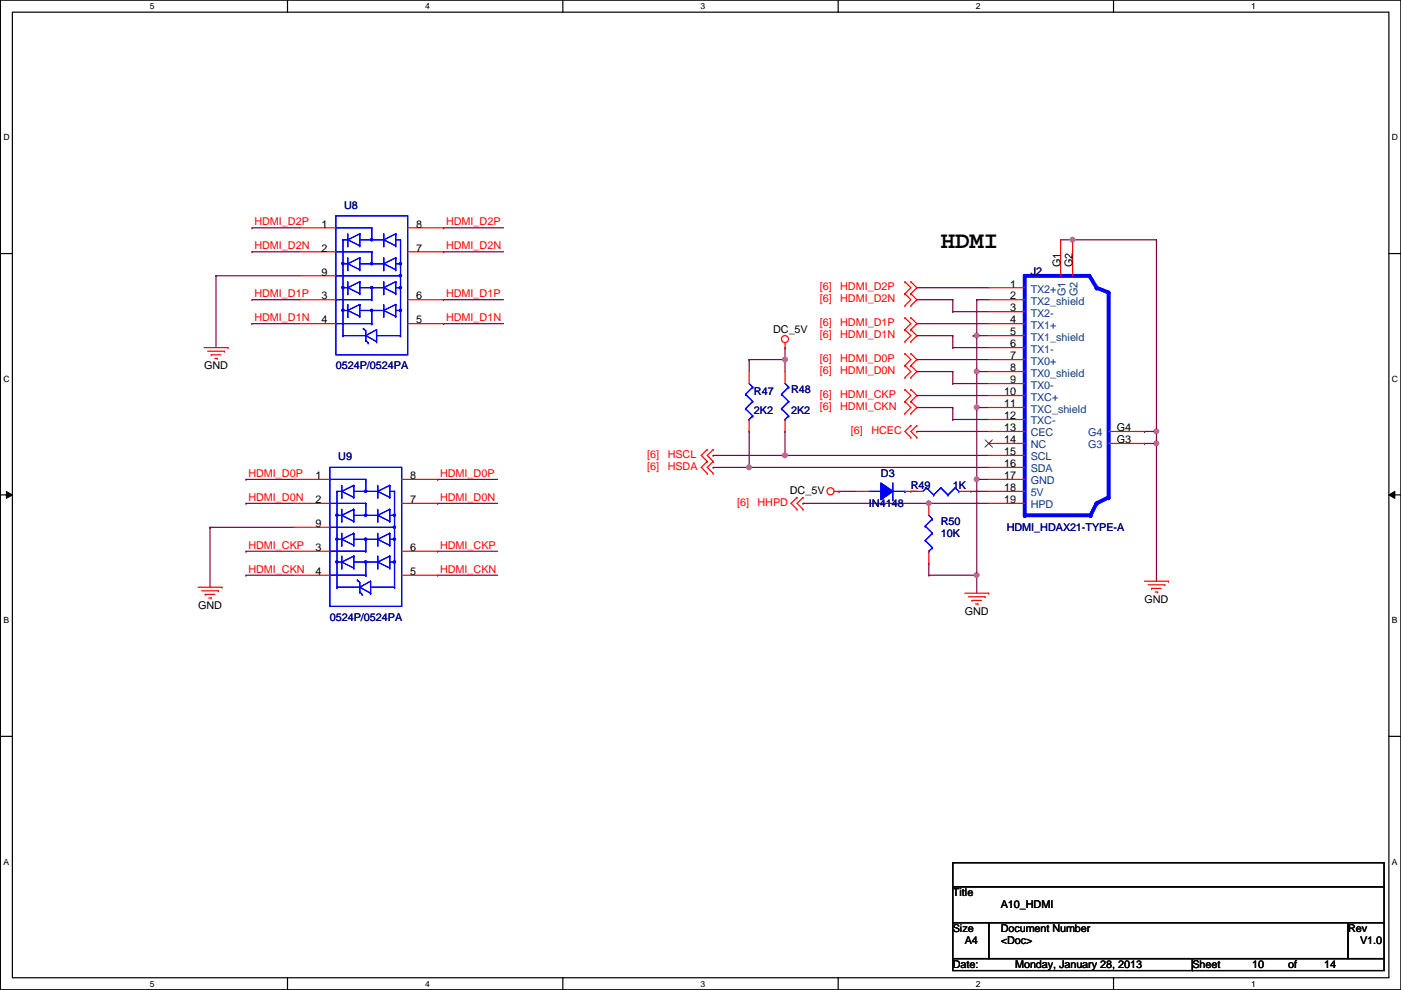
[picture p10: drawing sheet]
<svg xmlns="http://www.w3.org/2000/svg" width="297mm" height="210mm" viewBox="0 0 297 210" stroke-linecap="round" stroke-linejoin="round" font-family="sans-serif">
<path d="M.1 0h296.9v209.8h-296.9zM2.6 2.6h291.9v204.7h-291.9z" fill="none" stroke="#000" stroke-width=".25"/>
<g fill="#fff">
<path d="M31.8 .3h1v2h-1z"/>
<path d="M31.8 207.6h1v1.9h-1z"/>
</g>
<path d="M61 0v2.6M61 207.3v2.5" fill="none" stroke="#000" stroke-width=".25"/>
<g fill="#fff">
<path d="M90.1 .3h1v2h-1z"/>
<path d="M90.1 207.6h1v1.9h-1z"/>
</g>
<path d="M119.3 0v2.6M119.3 207.3v2.5" fill="none" stroke="#000" stroke-width=".25"/>
<g fill="#fff">
<path d="M148.5 .3h1v2h-1z"/>
<path d="M148.5 207.6h1v1.9h-1z"/>
</g>
<path d="M177.7 0v2.6M177.7 207.3v2.5" fill="none" stroke="#000" stroke-width=".25"/>
<g fill="#fff">
<path d="M206.9 .3h1v2h-1z"/>
<path d="M206.9 207.6h1v1.9h-1z"/>
</g>
<path d="M236.1 0v2.6M236.1 207.3v2.5" fill="none" stroke="#000" stroke-width=".25"/>
<g fill="#fff">
<path d="M265.3 .3h.9v2h-.9z"/>
<path d="M265.3 207.6h.9v1.9h-.9z"/>
<path d="M.7 28.2h1.3v1.9h-1.3z"/>
<path d="M295.1 28.2h1.3v1.9h-1.3z"/>
<path d="M.7 79.3h1.3v2h-1.3z"/>
<path d="M295.1 79.3h1.3v2h-1.3z"/>
</g>
<path d="M.1 53.8h2.5M294.5 53.8h2.5" fill="none" stroke="#000" stroke-width=".25"/>
<g fill="#fff">
<path d="M.7 130.5h1.2v2h-1.2z"/>
<path d="M295.1 130.5h1.2v2h-1.2z"/>
</g>
<path d="M.1 104.9h2.5M294.5 104.9h2.5" fill="none" stroke="#000" stroke-width=".25"/>
<path d="M1.4 104.2l1.2 .7-1.2 .8zM294.5 104.9l1.2-.7v1.5z" fill="#000"/>
<path d="M1.4 104.2l1.2 .7-1.2 .8zM294.5 104.9l1.2-.7v1.5z" fill="none" stroke="#000" stroke-width=".21"/>
<g fill="#fff">
<path d="M.7 181.7h1.2v2h-1.2z"/>
<path d="M295.1 181.7h1.2v2h-1.2z"/>
</g>
<path d="M.1 156.1h2.5M294.5 156.1h2.5" fill="none" stroke="#000" stroke-width=".25"/>
<g fill="none" stroke="#800040" stroke-width=".25">
<path d="M224.9 50.8h.1M224.9 50.8h2.5M166.5 76.2h.1M166.5 73.7h.1M166.5 73.7v5.1M194.4 61h.1M194.4 68.6h.1M194.4 76.2h.1M194.4 61h15.2M194.4 68.6h15.2M194.4 76.2h15.2M202 78.8h.1"/>
<path d="M202 78.8v2.5M151.2 99.1h.1M151.2 99.1h58.4M158.8 91.5h.1M158.8 99.1h.1M158.8 91.5v7.6M194.4 83.9h.1M194.4 83.9h15.2M202 86.4h.1M202 88.9h.1M202 81.3h.1M202 86.4v2.5"/>
<path d="M202 88.9h7.6M202 81.3h7.6M193.1 104.2h.1M193.1 104.2h1.3M205.8 104.2h.1M205.8 104.2h3.8"/>
</g>
<circle cx="158.8" cy="99.1" r=".49" fill="#f0f"/>
<circle cx="158.8" cy="99.1" r=".49" fill="none" stroke="#f0f" stroke-width=".25"/>
<path d="M206.3 71.2h.1M206.3 71.2h.8M207.1 63.5h.1M207.1 71.2h.1M207.1 63.5h2.5M207.1 63.5v15.3M151.2 96.6h.1M151.2 96.6h15.3" fill="none" stroke="#800040" stroke-width=".25"/>
<circle cx="207.1" cy="71.1" r=".49" fill="#f0f"/>
<circle cx="207.1" cy="71.1" r=".49" fill="none" stroke="#f0f" stroke-width=".25"/>
<path d="M207.1 78.8h.1M207.1 78.8h2.5M207.1 78.8v7.6M166.5 91.5h.1M166.5 91.5v5.1" fill="none" stroke="#800040" stroke-width=".25"/>
<circle cx="207.1" cy="86.4" r=".49" fill="#f0f"/>
<circle cx="207.1" cy="86.4" r=".49" fill="none" stroke="#f0f" stroke-width=".25"/>
<circle cx="207.1" cy="78.8" r=".49" fill="#f0f"/>
<circle cx="207.1" cy="78.8" r=".49" fill="none" stroke="#f0f" stroke-width=".25"/>
<path d="M207.1 71.2h.1M207.1 71.2h2.5M207.1 86.4h.1M207.1 86.4h2.5M207.1 122h.1M207.1 122v3.8" fill="none" stroke="#800040" stroke-width=".25"/>
<circle cx="207.1" cy="121.9" r=".49" fill="#f0f"/>
<circle cx="207.1" cy="121.9" r=".49" fill="none" stroke="#f0f" stroke-width=".25"/>
<path d="M166.5 96.6h.1M166.5 96.6h43.1" fill="none" stroke="#800040" stroke-width=".25"/>
<circle cx="166.4" cy="96.5" r=".49" fill="#f0f"/>
<circle cx="166.4" cy="96.5" r=".49" fill="none" stroke="#f0f" stroke-width=".25"/>
<path d="M158.8 76.2h.1M158.8 76.2h7.7M207.1 101.6h.1M207.1 101.6h2.5" fill="none" stroke="#800040" stroke-width=".25"/>
<circle cx="166.4" cy="76.2" r=".49" fill="#f0f"/>
<circle cx="166.4" cy="76.2" r=".49" fill="none" stroke="#f0f" stroke-width=".25"/>
<g fill="none" stroke="#800040" stroke-width=".25">
<path d="M158.8 76.2h.1M158.8 76.2v2.6M194.4 78.8h.1M194.4 63.5h.1M194.4 78.8h7.6M194.4 63.5h7.6M202 66.1h.1M202 63.5h.1M202 66.1h7.6M202 63.5v2.6M194.4 86.4h.1M194.4 86.4h7.6"/>
<path d="M196.9 106.7h.1M196.9 106.7h12.7"/>
</g>
<circle cx="196.9" cy="106.7" r=".49" fill="#f0f"/>
<circle cx="196.9" cy="106.7" r=".49" fill="none" stroke="#f0f" stroke-width=".25"/>
<path d="M227.4 50.8h.1M227.4 50.8h17.8M194.4 71.2h.1M194.4 71.2h7.6M202 73.7h.1M202 71.2h.1M202 73.7h7.6M202 71.2v2.5M170.3 106.7h.1M170.3 106.7h26.6M196.9 119.4h.1M196.9 119.4v2.6" fill="none" stroke="#800040" stroke-width=".25"/>
<circle cx="227.4" cy="50.8" r=".49" fill="#f0f"/>
<circle cx="227.4" cy="50.8" r=".49" fill="none" stroke="#f0f" stroke-width=".25"/>
<path d="M245.2 94h.1M245.2 94v29.2" fill="none" stroke="#800040" stroke-width=".25"/>
<circle cx="245.2" cy="94" r=".49" fill="#f0f"/>
<circle cx="245.2" cy="94" r=".49" fill="none" stroke="#f0f" stroke-width=".25"/>
<path d="M207.1 86.4h.1M207.1 86.4v15.2M245.2 91.5h.1M245.2 91.5v2.5M177.9 104.2h.1M177.9 104.2h3.8" fill="none" stroke="#800040" stroke-width=".25"/>
<circle cx="245.2" cy="91.5" r=".49" fill="#f0f"/>
<circle cx="245.2" cy="91.5" r=".49" fill="none" stroke="#f0f" stroke-width=".25"/>
<g fill="none" stroke="#800040" stroke-width=".25">
<path d="M45.8 58.5h.1M45.8 58.5v15.2M45.8 58.5h17.8M53.4 48.3h.1M53.4 53.4h.1M53.4 48.3h10.2M53.4 53.4h10.2M94.1 48.3h.1M94.1 53.4h.1M94.1 48.3h12.7M94.1 53.4h12.7M245.2 50.8h.1"/>
<path d="M245.2 50.8v40.7h-2.5M53.4 68.6h.1M53.4 63.5h.1M53.4 68.6h10.2M53.4 63.5h10.2M94.1 68.6h.1M94.1 63.5h.1M94.1 68.6h12.7M94.1 63.5h12.7M194.4 91.5h.1M194.4 91.5h15.2M242.7 94h.1"/>
<path d="M242.7 91.5h.1M242.7 94h2.5M44.5 111.8h.1M44.5 111.8v12.7M44.5 111.8h17.8M52.2 116.9h.1M52.2 106.7h.1M52.2 101.6h.1M52.2 116.9h10.1M52.2 101.6h10.1M52.2 106.7h10.1M92.8 116.9h.1"/>
<path d="M92.8 101.6h.1M92.8 106.7h.1M92.8 116.9h12.7M92.8 101.6h12.7M92.8 106.7h12.7M207.1 101.6h.1M207.1 101.6v20.4h-10.2M52.2 122h.1M52.2 122h10.1M92.8 122h.1M92.8 122h12.7M196.9 122h.1"/>
</g>
<circle cx="207.1" cy="101.6" r=".49" fill="#f0f"/>
<circle cx="207.1" cy="101.6" r=".49" fill="none" stroke="#f0f" stroke-width=".25"/>
<g fill="none" stroke="#f00" stroke-width=".25">
<path d="M191.9 59.7h.1M191.9 59.7l1.2 1.3-1.2 1.3M193.1 59.7h.1M193.1 59.7l1.3 1.3-1.3 1.3M43.3 73.7h5M44 74.5h3.6M44.8 75.2h.1M44.8 75.2h2M45.5 76h.6M46.1 76h.1M47.6 74.5h.1M48.3 73.7h.1"/>
<path d="M166.5 73.7h.1M166.5 72.7v1M166.5 78.8v2.5M191.9 67.4h.1M191.9 69.9h.1M191.9 72.4h.1M191.9 62.3h.1M191.9 64.8h.1M191.9 75h.1M191.9 77.5h.1M191.9 67.4l1.2 1.2-1.2 1.3M191.9 69.9l1.2 1.3-1.2 1.2"/>
<path d="M191.9 62.3l1.2 1.2-1.2 1.3M191.9 75l1.2 1.2-1.2 1.3M191.9 77.5l1.2 1.3-1.2 1.3M193.1 69.9h.1M193.1 67.4h.1M193.1 72.4h.1M193.1 62.3h.1M193.1 64.8h.1M193.1 77.5h.1M193.1 75h.1M193.1 67.4l1.3 1.2-1.3 1.3M193.1 69.9l1.3 1.3-1.3 1.2"/>
<path d="M193.1 62.3l1.3 1.2-1.3 1.3M193.1 75l1.3 1.2-1.3 1.3M193.1 77.5l1.3 1.3-1.3 1.3M149.9 95.3h.1M149.9 97.8h.1M149.9 95.3l-1.2 1.3 1.2 1.2M149.9 97.8l-1.2 1.3 1.2 1.3M151.2 95.3h.1M151.2 97.8h.1M151.2 95.3l-1.3 1.3 1.3 1.2M151.2 97.8l-1.3 1.3 1.3 1.3M166.5 88.9v2.6"/>
<path d="M191.9 82.6h.1M191.9 85.1h.1M191.9 87.7h.1M191.9 80.1h.1M191.9 82.6l1.2 1.3-1.2 1.2M191.9 85.1l1.2 1.3-1.2 1.3M193.1 85.1h.1M193.1 82.6h.1M193.1 87.7h.1M193.1 80.1h.1M193.1 90.2h.1M193.1 92.8h.1"/>
<path d="M193.1 82.6l1.3 1.3-1.3 1.2M193.1 85.1l1.3 1.3-1.3 1.3M193.1 90.2l-1.2 1.3 1.2 1.3M194.4 90.2h.1M194.4 92.8h.1M194.4 90.2l-1.3 1.3 1.3 1.3M149.9 100.4h.1M151.2 100.4h.1M169 105.5h.1M169 108h.1M169 105.5l-1.3 1.2 1.3 1.3M170.3 105.5h.1"/>
<path d="M170.3 108h.1M170.3 105.5l-1.3 1.2 1.3 1.3M176.9 104.2h1M177.9 104.2h.1M42 124.5h5.1M42.8 125.3h3.5M43.5 126h.1M43.5 126h2M44.3 126.8h.5M44.8 126.8h.1M46.3 125.3h.1M47.1 124.5h.1"/>
<path d="M204.6 125.8h5M205.3 126.5h3.6M206.1 127.3h.1M206.1 127.3h2M206.8 128.1h.5M207.3 128.1h.1M208.9 126.5h.1M209.6 125.8h.1M242.7 123.2h5M243.4 124h3.6M244.2 124.8h.1M244.2 124.8h2"/>
<path d="M244.9 125.5h.5M245.4 125.5h.1M247 124h.1M247.7 123.2h.1"/>
<circle cx="166.4" cy="71.9" r=".75"/>
<circle cx="176.1" cy="104.2" r=".75"/>
</g>
<path d="M202 182.9h91.5v5.1h-91.5zM202 188h91.5v7.6h-91.5zM202 195.6h7.6v7.6h-7.6zM209.6 195.6h76.2v7.6h-76.2zM285.8 195.6h7.7v7.6h-7.7zM202 203.2h50.8v2.6h-50.8zM252.8 203.2h40.7v2.6h-40.7z" fill="none" stroke="#000" stroke-width=".25"/>
<g fill="none" stroke="#00f" stroke-width=".25">
<path d="M165.7 83.6h.1M165.7 86.7h.1M165.7 83.6l1.5 1.5M165.7 86.7l1.5 1.5M166.5 88.9h.1M166.5 81.3l.7 .8M167.2 82.1h.1M167.2 85.1h.1M167.2 88.2h.1M167.2 88.2l-.7 .7M167.2 82.1l-1.5 1.5M167.2 85.1l-1.5 1.6"/>
<path d="M69.9 101.6h.1M69.9 116.9h.1M69.9 101.6h7.7M69.9 116.9h7.7M71.5 104.2h.1M71.5 109.3h.1M71.5 114.3h.1M71.5 119.2h.1M71.5 104.2h1M71.5 109.3h1M71.5 114.3h1M71.5 119.2h1"/>
<path d="M71.5 104.2v15M72.5 105.5h.1M72.5 110.5h.1M72.5 115.6h.1M72.5 102.9v2.6M72.5 108v2.5M72.5 113.1v2.5M72.5 117.9v2.5M72.5 104.2l2.5 1.3M72.5 109.3l2.5 1.2M72.5 114.3l2.5 1.3M72.5 119.2l2.5 1.2"/>
<path d="M75 102.9h.1M75 105.5h.1M75 108h.1M75 110.5h.1M75 113.1h.1M75 115.6h.1M75 117.9h.1M75 102.9l-2.5 1.3M75 102.9v2.6M75 108v2.5M75 113.1v2.5M75 117.9v2.5"/>
<path d="M75 104.2h5.1M75 109.3h5.1M75 108l-2.5 1.3M75 114.3h5.1M75 113.1l-2.5 1.2M75 119.2h5.1M75 117.9l-2.5 1.3M77.6 101.6h.1M77.6 106.7h.1M77.6 116.9h.1M77.6 101.6v2.6M77.6 106.7v2.6"/>
<path d="M77.6 114.3v2.6M77.6 119.2v2.8M80.1 105.5h.1M80.1 104.2h.1M80.1 109.3h.1M80.1 110.5h.1M80.1 114.3h.1M80.1 115.6h.1M80.1 119.2h.1M80.1 102.9v2.6M80.1 108v2.5M80.1 113.1v2.5"/>
<path d="M80.1 117.9v2.5M80.1 104.2l2.5 1.3M80.1 109.3l2.5 1.2M80.1 114.3l2.5 1.3M80.1 119.2l2.5 1.2M82.6 102.9h.1M82.6 105.5h.1M82.6 108h.1M82.6 110.5h.1M82.6 113.1h.1M82.6 115.6h.1M82.6 117.9h.1"/>
<path d="M82.6 102.9l-2.5 1.3M82.6 102.9v2.6M82.6 108v2.5M82.6 113.1v2.5M82.6 117.9v2.5M82.6 104.2h1M82.6 109.3h1M82.6 108l-2.5 1.3M82.6 114.3h1M82.6 113.1l-2.5 1.2M82.6 119.2h1M82.6 117.9l-2.5 1.3"/>
<path d="M83.6 104.2h.1M83.6 109.3h.1M83.6 114.3h.1M83.6 119.2h.1M83.6 104.2v15M71.5 124.5h.1M71.5 124.5h4.8M72.5 120.4h.1M75 120.4h.1M75.8 123h.1M75.8 123l.5 .5v2M76.3 124.5h.1"/>
<path d="M76.3 125.5h.1M76.3 124.5l2.3-1.3v2.6M76.3 124.5l2.3 1.3M76.3 125.5l.5 .5M76.8 126h.1M77.6 122h.1M78.6 125.8h.1M78.6 124.5h5M80.1 120.4h.1M82.6 120.4h.1M83.6 124.5h.1"/>
</g>
<path d="M83.5 109.1h.3v.3h-.3z" fill-rule="evenodd" fill="#00f"/>
<path d="M83.5 109.1h.3v.3h-.3z" fill="none" stroke="#00f" stroke-width=".25"/>
<path d="M83.5 114.1h.3v.4h-.3z" fill-rule="evenodd" fill="#00f"/>
<path d="M83.5 114.1h.3v.4h-.3z" fill="none" stroke="#00f" stroke-width=".25"/>
<path d="M77.4 109.1h.3v.3h-.3z" fill-rule="evenodd" fill="#00f"/>
<path d="M77.4 109.1h.3v.3h-.3z" fill="none" stroke="#00f" stroke-width=".25"/>
<path d="M77.4 104h.3v.3h-.3z" fill-rule="evenodd" fill="#00f"/>
<path d="M77.4 104h.3v.3h-.3z" fill="none" stroke="#00f" stroke-width=".25"/>
<path d="M71.3 109.1h.3v.3h-.3z" fill-rule="evenodd" fill="#00f"/>
<path d="M71.3 109.1h.3v.3h-.3z" fill="none" stroke="#00f" stroke-width=".25"/>
<path d="M71.3 114.1h.3v.4h-.3z" fill-rule="evenodd" fill="#00f"/>
<path d="M71.3 114.1h.3v.4h-.3z" fill="none" stroke="#00f" stroke-width=".25"/>
<path d="M77.4 114.1h.3v.4h-.3z" fill-rule="evenodd" fill="#00f"/>
<path d="M77.4 114.1h.3v.4h-.3z" fill="none" stroke="#00f" stroke-width=".25"/>
<path d="M77.4 119h.3v.3h-.3z" fill-rule="evenodd" fill="#00f"/>
<path d="M69.9 99.1h15.3v29.5h-15.3zM69.9 111.8h.1M69.9 106.7h7.7M69.9 111.8h13.7M71.5 119.2v5.3M77.4 119h.3v.3h-.3zM77.6 106.7h.1M83.6 119.2v5.3M69.9 122h7.7M71.5 124.5h.1M77.6 122h.1M83.6 124.5h.1" fill="none" stroke="#00f" stroke-width=".25"/>
<path d="M83.5 119h.3v.3h-.3z" fill-rule="evenodd" fill="#00f"/>
<path d="M83.5 119h.3v.3h-.3z" fill="none" stroke="#00f" stroke-width=".25"/>
<path d="M71.3 119h.3v.3h-.3z" fill-rule="evenodd" fill="#00f"/>
<path d="M71.3 119h.3v.3h-.3z" fill="none" stroke="#00f" stroke-width=".25"/>
<path d="M83.5 111.6h.3v.3h-.3z" fill-rule="evenodd" fill="#00f"/>
<g fill="none" stroke="#00f" stroke-width=".25">
<path d="M69.9 101.6h.1M69.9 116.9h.1M69.9 101.6h7.7M69.9 116.9h7.7M71.5 104.2h.1M71.5 109.3h.1M71.5 114.3h.1M71.5 119.2h.1M71.5 104.2h1M71.5 109.3h1M71.5 114.3h1M71.5 119.2h1"/>
<path d="M71.5 104.2v15M72.5 105.5h.1M72.5 110.5h.1M72.5 115.6h.1M72.5 102.9v2.6M72.5 108v2.5M72.5 113.1v2.5M72.5 117.9v2.5M72.5 104.2l2.5 1.3M72.5 109.3l2.5 1.2M72.5 114.3l2.5 1.3M72.5 119.2l2.5 1.2"/>
<path d="M75 102.9h.1M75 105.5h.1M75 108h.1M75 110.5h.1M75 113.1h.1M75 115.6h.1M75 117.9h.1M75 102.9l-2.5 1.3M75 102.9v2.6M75 108v2.5M75 113.1v2.5M75 117.9v2.5"/>
<path d="M75 104.2h5.1M75 109.3h5.1M75 108l-2.5 1.3M75 114.3h5.1M75 113.1l-2.5 1.2M75 119.2h5.1M75 117.9l-2.5 1.3M77.6 101.6h.1M77.6 106.7h.1M77.6 116.9h.1M77.6 101.6v2.6M77.6 106.7v2.6"/>
<path d="M77.6 114.3v2.6M77.6 119.2v2.8M80.1 105.5h.1M80.1 104.2h.1M80.1 109.3h.1M80.1 110.5h.1M80.1 114.3h.1M80.1 115.6h.1M80.1 119.2h.1M80.1 102.9v2.6M80.1 108v2.5M80.1 113.1v2.5"/>
<path d="M80.1 117.9v2.5M80.1 104.2l2.5 1.3M80.1 109.3l2.5 1.2M80.1 114.3l2.5 1.3M80.1 119.2l2.5 1.2M82.6 102.9h.1M82.6 105.5h.1M82.6 108h.1M82.6 110.5h.1M82.6 113.1h.1M82.6 115.6h.1M82.6 117.9h.1"/>
<path d="M82.6 102.9l-2.5 1.3M82.6 102.9v2.6M82.6 108v2.5M82.6 113.1v2.5M82.6 117.9v2.5M82.6 104.2h1M82.6 109.3h1M82.6 108l-2.5 1.3M82.6 114.3h1M82.6 113.1l-2.5 1.2M82.6 119.2h1M82.6 117.9l-2.5 1.3"/>
<path d="M83.5 111.6h.3v.3h-.3zM83.6 104.2h.1M83.6 109.3h.1M83.6 114.3h.1M83.6 119.2h.1M83.6 104.2v15M71.5 124.5h.1M71.5 124.5h4.8M72.5 120.4h.1M75 120.4h.1M75.8 123h.1M75.8 123l.5 .5v2"/>
<path d="M76.3 124.5h.1M76.3 125.5h.1M76.3 124.5l2.3-1.3v2.6M76.3 124.5l2.3 1.3M76.3 125.5l.5 .5M76.8 126h.1M77.6 122h.1M78.6 125.8h.1M78.6 124.5h5M80.1 120.4h.1M82.6 120.4h.1M83.6 124.5h.1"/>
</g>
<path d="M83.5 109.1h.3v.3h-.3z" fill-rule="evenodd" fill="#00f"/>
<path d="M83.5 109.1h.3v.3h-.3z" fill="none" stroke="#00f" stroke-width=".25"/>
<path d="M83.5 114.1h.3v.4h-.3z" fill-rule="evenodd" fill="#00f"/>
<path d="M83.5 114.1h.3v.4h-.3z" fill="none" stroke="#00f" stroke-width=".25"/>
<path d="M77.4 109.1h.3v.3h-.3z" fill-rule="evenodd" fill="#00f"/>
<path d="M77.4 109.1h.3v.3h-.3z" fill="none" stroke="#00f" stroke-width=".25"/>
<path d="M77.4 104h.3v.3h-.3z" fill-rule="evenodd" fill="#00f"/>
<path d="M77.4 104h.3v.3h-.3z" fill="none" stroke="#00f" stroke-width=".25"/>
<path d="M71.3 109.1h.3v.3h-.3z" fill-rule="evenodd" fill="#00f"/>
<path d="M71.3 109.1h.3v.3h-.3z" fill="none" stroke="#00f" stroke-width=".25"/>
<path d="M71.3 114.1h.3v.4h-.3z" fill-rule="evenodd" fill="#00f"/>
<path d="M71.3 114.1h.3v.4h-.3z" fill="none" stroke="#00f" stroke-width=".25"/>
<path d="M77.4 114.1h.3v.4h-.3z" fill-rule="evenodd" fill="#00f"/>
<path d="M77.4 114.1h.3v.4h-.3z" fill="none" stroke="#00f" stroke-width=".25"/>
<path d="M77.4 119h.3v.3h-.3z" fill-rule="evenodd" fill="#00f"/>
<path d="M69.9 99.1h15.3v29.5h-15.3zM69.9 111.8h.1M69.9 106.7h7.7M69.9 111.8h13.7M71.5 119.2v5.3M77.4 119h.3v.3h-.3zM77.6 106.7h.1M83.6 119.2v5.3M69.9 122h7.7M71.5 124.5h.1M77.6 122h.1M83.6 124.5h.1" fill="none" stroke="#00f" stroke-width=".25"/>
<path d="M83.5 119h.3v.3h-.3z" fill-rule="evenodd" fill="#00f"/>
<path d="M83.5 119h.3v.3h-.3z" fill="none" stroke="#00f" stroke-width=".25"/>
<path d="M71.3 119h.3v.3h-.3z" fill-rule="evenodd" fill="#00f"/>
<path d="M71.3 119h.3v.3h-.3z" fill="none" stroke="#00f" stroke-width=".25"/>
<path d="M83.5 111.6h.3v.3h-.3z" fill-rule="evenodd" fill="#00f"/>
<g fill="none" stroke="#00f" stroke-width=".25">
<path d="M71.2 48.3h.1M71.2 48.3h7.6M72.7 50.8h.1M72.7 55.9h.1M72.7 50.8h1M72.7 55.9h1M72.7 50.8v15M73.7 52.1h.1M73.7 57.2h.1M73.7 49.6v2.5M73.7 54.7v2.5M73.7 59.7v2.6"/>
<path d="M73.7 50.8l2.6 1.3M73.7 55.9l2.6 1.3M76.3 49.6h.1M76.3 52.1h.1M76.3 54.7h.1M76.3 57.2h.1M76.3 59.7h.1M76.3 49.6l-2.6 1.2M76.3 49.6v2.5M76.3 54.7v2.5M76.3 59.7v2.6M76.3 50.8h5.1"/>
<path d="M76.3 55.9h5.1M76.3 54.7l-2.6 1.2M76.3 59.7l-2.6 1.3M78.8 48.3h.1M78.8 53.4h.1M78.8 48.3v2.5M78.8 53.4v2.5M81.4 52.1h.1M81.4 50.8h.1M81.4 55.9h.1M81.4 57.2h.1M81.4 49.6v2.5"/>
<path d="M81.4 54.7v2.5M81.4 59.7v2.6M81.4 50.8l2.5 1.3M81.4 55.9l2.5 1.3M83.9 49.6h.1M83.9 52.1h.1M83.9 54.7h.1M83.9 57.2h.1M83.9 59.7h.1M83.9 49.6l-2.5 1.2M83.9 49.6v2.5M83.9 54.7v2.5"/>
<path d="M83.9 59.7v2.6M83.9 50.8h1M83.9 55.9h1M83.9 54.7l-2.5 1.2M83.9 59.7l-2.5 1.3M84.9 50.8h.1M84.9 55.9h.1M84.9 50.8v15M71.2 63.5h.1M71.2 63.5h7.6M72.7 61h.1M72.7 65.8h.1"/>
<path d="M72.7 71.2h.1M72.7 61h1M72.7 65.8h1M72.7 71.2h4.9M73.7 62.3h.1M73.7 67.1h.1M73.7 64.6v2.5M73.7 61l2.6 1.3M73.7 65.8l2.6 1.3M76.3 62.3h.1M76.3 64.6h.1M76.3 67.1h.1"/>
<path d="M76.3 64.6v2.5M76.3 61h5.1M76.3 65.8h5.1M76.3 64.6l-2.6 1.2M77 69.6h.1M77 69.6l.6 .5v2.1M77.6 71.2h.1M77.6 72.2h.1M77.6 71.2l2.2-1.3v2.5M77.6 71.2l2.2 1.2M77.6 72.2l.5 .5M78.1 72.7h.1"/>
<path d="M78.8 63.5h.1M78.8 68.6h.1M78.8 61v2.5M78.8 65.8v2.8M79.8 72.4h.1M79.8 71.2h5.1M81.4 61h.1M81.4 62.3h.1M81.4 65.8h.1M81.4 67.1h.1M81.4 64.6v2.5M81.4 61l2.5 1.3"/>
<path d="M81.4 65.8l2.5 1.3M83.9 62.3h.1M83.9 64.6h.1M83.9 67.1h.1M83.9 64.6v2.5M83.9 61h1M83.9 65.8h1M83.9 64.6l-2.5 1.2M84.9 61h.1M84.9 65.8h.1M84.9 71.2h.1M83.5 111.6h.3v.3h-.3z"/>
<path d="M196.2 111.5h.1M196.2 114.6h.1M196.2 111.5l1.5 1.6M196.2 114.6l1.5 1.5M196.9 116.9h.1M196.9 109.3l.8 .7M197.7 110h.1M197.7 113.1h.1M197.7 116.1h.1M197.7 116.1l-.8 .8M197.7 110l-1.5 1.5M197.7 113.1l-1.5 1.5"/>
</g>
<path d="M62.3 101.6h7.6M62.3 106.7h7.6M62.3 116.9h7.6M62.3 111.8h7.6M85.2 101.6h7.6M85.2 106.7h7.6M85.2 116.9h7.6M196.9 106.7v2.6M196.9 116.9v2.5M62.3 122h7.6M85.2 122h7.6" fill="none" stroke="#f00" stroke-width=".25"/>
<path d="M84.7 55.7h.3v.4h-.3z" fill-rule="evenodd" fill="#00f"/>
<path d="M84.7 55.7h.3v.4h-.3z" fill="none" stroke="#00f" stroke-width=".25"/>
<path d="M84.7 60.8h.3v.3h-.3z" fill-rule="evenodd" fill="#00f"/>
<path d="M84.7 60.8h.3v.3h-.3z" fill="none" stroke="#00f" stroke-width=".25"/>
<path d="M78.6 55.7h.4v.4h-.4z" fill-rule="evenodd" fill="#00f"/>
<path d="M78.6 55.7h.4v.4h-.4z" fill="none" stroke="#00f" stroke-width=".25"/>
<path d="M78.6 50.6h.4v.4h-.4z" fill-rule="evenodd" fill="#00f"/>
<path d="M78.6 50.6h.4v.4h-.4z" fill="none" stroke="#00f" stroke-width=".25"/>
<path d="M72.5 55.7h.4v.4h-.4z" fill-rule="evenodd" fill="#00f"/>
<path d="M72.5 55.7h.4v.4h-.4z" fill="none" stroke="#00f" stroke-width=".25"/>
<path d="M72.5 60.8h.4v.3h-.4z" fill-rule="evenodd" fill="#00f"/>
<path d="M72.5 60.8h.4v.3h-.4z" fill="none" stroke="#00f" stroke-width=".25"/>
<path d="M78.6 60.8h.4v.3h-.4z" fill-rule="evenodd" fill="#00f"/>
<path d="M78.6 60.8h.4v.3h-.4z" fill="none" stroke="#00f" stroke-width=".25"/>
<path d="M78.6 65.6h.4v.4h-.4z" fill-rule="evenodd" fill="#00f"/>
<path d="M71.2 45.8h15.2v29.4h-15.2zM71.2 58.5h.1M71.2 53.4h7.6M71.2 58.5h13.7M78.8 53.4h.1M71.2 68.6h7.6M72.7 71.2h.1M72.7 65.8v5.4M78.6 65.6h.4v.4h-.4zM78.8 68.6h.1M84.9 71.2h.1M84.9 65.8v5.4" fill="none" stroke="#00f" stroke-width=".25"/>
<path d="M84.7 65.6h.3v.4h-.3z" fill-rule="evenodd" fill="#00f"/>
<path d="M84.7 65.6h.3v.4h-.3z" fill="none" stroke="#00f" stroke-width=".25"/>
<path d="M72.5 65.6h.4v.4h-.4z" fill-rule="evenodd" fill="#00f"/>
<path d="M72.5 65.6h.4v.4h-.4z" fill="none" stroke="#00f" stroke-width=".25"/>
<path d="M84.7 58.3h.3v.3h-.3z" fill-rule="evenodd" fill="#00f"/>
<g fill="none" stroke="#00f" stroke-width=".25">
<path d="M71.2 48.3h.1M71.2 48.3h7.6M72.7 50.8h.1M72.7 55.9h.1M72.7 50.8h1M72.7 55.9h1M72.7 50.8v15M73.7 52.1h.1M73.7 57.2h.1M73.7 49.6v2.5M73.7 54.7v2.5M73.7 59.7v2.6"/>
<path d="M73.7 50.8l2.6 1.3M73.7 55.9l2.6 1.3M76.3 49.6h.1M76.3 52.1h.1M76.3 54.7h.1M76.3 57.2h.1M76.3 59.7h.1M76.3 49.6l-2.6 1.2M76.3 49.6v2.5M76.3 54.7v2.5M76.3 59.7v2.6M76.3 50.8h5.1"/>
<path d="M76.3 55.9h5.1M76.3 54.7l-2.6 1.2M76.3 59.7l-2.6 1.3M78.8 48.3h.1M78.8 53.4h.1M78.8 48.3v2.5M78.8 53.4v2.5M81.4 52.1h.1M81.4 50.8h.1M81.4 55.9h.1M81.4 57.2h.1M81.4 49.6v2.5"/>
<path d="M81.4 54.7v2.5M81.4 59.7v2.6M81.4 50.8l2.5 1.3M81.4 55.9l2.5 1.3M83.9 49.6h.1M83.9 52.1h.1M83.9 54.7h.1M83.9 57.2h.1M83.9 59.7h.1M83.9 49.6l-2.5 1.2M83.9 49.6v2.5M83.9 54.7v2.5"/>
<path d="M83.9 59.7v2.6M83.9 50.8h1M83.9 55.9h1M83.9 54.7l-2.5 1.2M83.9 59.7l-2.5 1.3M84.7 58.3h.3v.3h-.3zM84.9 50.8h.1M84.9 55.9h.1M84.9 50.8v15M71.2 63.5h.1M71.2 63.5h7.6M72.7 61h.1"/>
<path d="M72.7 65.8h.1M72.7 71.2h.1M72.7 61h1M72.7 65.8h1M72.7 71.2h4.9M73.7 62.3h.1M73.7 67.1h.1M73.7 64.6v2.5M73.7 61l2.6 1.3M73.7 65.8l2.6 1.3M76.3 62.3h.1M76.3 64.6h.1"/>
<path d="M76.3 67.1h.1M76.3 64.6v2.5M76.3 61h5.1M76.3 65.8h5.1M76.3 64.6l-2.6 1.2M77 69.6h.1M77 69.6l.6 .5v2.1M77.6 71.2h.1M77.6 72.2h.1M77.6 71.2l2.2-1.3v2.5M77.6 71.2l2.2 1.2M77.6 72.2l.5 .5"/>
<path d="M78.1 72.7h.1M78.8 63.5h.1M78.8 68.6h.1M78.8 61v2.5M78.8 65.8v2.8M79.8 72.4h.1M79.8 71.2h5.1M81.4 61h.1M81.4 62.3h.1M81.4 65.8h.1M81.4 67.1h.1M81.4 64.6v2.5"/>
<path d="M81.4 61l2.5 1.3M81.4 65.8l2.5 1.3M83.9 62.3h.1M83.9 64.6h.1M83.9 67.1h.1M83.9 64.6v2.5M83.9 61h1M83.9 65.8h1M83.9 64.6l-2.5 1.2M84.9 61h.1M84.9 65.8h.1M84.9 71.2h.1"/>
</g>
<path d="M84.7 55.7h.3v.4h-.3z" fill-rule="evenodd" fill="#00f"/>
<path d="M84.7 55.7h.3v.4h-.3z" fill="none" stroke="#00f" stroke-width=".25"/>
<path d="M84.7 60.8h.3v.3h-.3z" fill-rule="evenodd" fill="#00f"/>
<path d="M84.7 60.8h.3v.3h-.3z" fill="none" stroke="#00f" stroke-width=".25"/>
<path d="M78.6 55.7h.4v.4h-.4z" fill-rule="evenodd" fill="#00f"/>
<path d="M78.6 55.7h.4v.4h-.4z" fill="none" stroke="#00f" stroke-width=".25"/>
<path d="M78.6 50.6h.4v.4h-.4z" fill-rule="evenodd" fill="#00f"/>
<path d="M78.6 50.6h.4v.4h-.4z" fill="none" stroke="#00f" stroke-width=".25"/>
<path d="M72.5 55.7h.4v.4h-.4z" fill-rule="evenodd" fill="#00f"/>
<path d="M72.5 55.7h.4v.4h-.4z" fill="none" stroke="#00f" stroke-width=".25"/>
<path d="M72.5 60.8h.4v.3h-.4z" fill-rule="evenodd" fill="#00f"/>
<path d="M72.5 60.8h.4v.3h-.4z" fill="none" stroke="#00f" stroke-width=".25"/>
<path d="M78.6 60.8h.4v.3h-.4z" fill-rule="evenodd" fill="#00f"/>
<path d="M78.6 60.8h.4v.3h-.4z" fill="none" stroke="#00f" stroke-width=".25"/>
<path d="M78.6 65.6h.4v.4h-.4z" fill-rule="evenodd" fill="#00f"/>
<path d="M71.2 45.8h15.2v29.4h-15.2zM71.2 58.5h.1M71.2 53.4h7.6M71.2 58.5h13.7M78.8 53.4h.1M71.2 68.6h7.6M72.7 71.2h.1M72.7 65.8v5.4M78.6 65.6h.4v.4h-.4zM78.8 68.6h.1M84.9 71.2h.1M84.9 65.8v5.4" fill="none" stroke="#00f" stroke-width=".25"/>
<path d="M84.7 65.6h.3v.4h-.3z" fill-rule="evenodd" fill="#00f"/>
<path d="M84.7 65.6h.3v.4h-.3z" fill="none" stroke="#00f" stroke-width=".25"/>
<path d="M72.5 65.6h.4v.4h-.4z" fill-rule="evenodd" fill="#00f"/>
<path d="M72.5 65.6h.4v.4h-.4z" fill="none" stroke="#00f" stroke-width=".25"/>
<path d="M84.7 58.3h.3v.3h-.3z" fill-rule="evenodd" fill="#00f"/>
<g fill="none" stroke="#00f" stroke-width=".25">
<path d="M84.7 58.3h.3v.3h-.3zM158.1 83.6h.1M158.1 86.7h.1M158.1 83.6l1.5 1.5M158.1 86.7l1.5 1.5M158.8 88.9h.1M158.8 81.3l.8 .8M159.6 82.1h.1M159.6 85.1h.1M159.6 88.2h.1M159.6 88.2l-.8 .7M159.6 82.1l-1.5 1.5"/>
<path d="M159.6 85.1l-1.5 1.6M184.2 104.2h2.6M186.8 104.2h.1M189.3 106h.1M189.3 102.4v3.6M189.3 104.2h2.6M191.9 104.2h.1M196.4 103.4h.1M196.4 103.4l-.7 .8M196.4 103.4l1.5 1.5M197.9 104.9h.1M199.5 103.4h.1"/>
<path d="M199.5 103.4l-1.6 1.5M199.5 103.4l1.5 1.5M201 104.9h.1M202.5 103.4h.1M202.5 103.4l.8 .8M202.5 103.4l-1.5 1.5M203.3 104.2h.1"/>
</g>
<g fill="none" stroke="#f00" stroke-width=".25">
<path d="M63.6 48.3h7.6M63.6 53.4h7.6M63.6 58.5h7.6M86.4 48.3h7.7M86.4 53.4h7.7M63.6 63.5h7.6M63.6 68.6h7.6M86.4 63.5h7.7M86.4 68.6h7.7M158.8 78.8v2.5M158.8 88.9v2.6M193.1 104.2h2.6"/>
<path d="M203.3 104.2h2.5"/>
</g>
<path d="M186.8 102.4l2.5 1.8-2.5 1.8z" fill-rule="evenodd" fill="#00f"/>
<path d="M184.2 104.2h2.6M186.8 102.4l2.5 1.8-2.5 1.8zM186.8 104.2h.1M189.3 106h.1M189.3 102.4v3.6M189.3 104.2h2.6M191.9 104.2h.1" fill="none" stroke="#00f" stroke-width=".25"/>
<path d="M186.8 102.4l2.5 1.8-2.5 1.8z" fill-rule="evenodd" fill="#00f"/>
<path d="M186.8 102.4l2.5 1.8-2.5 1.8z" fill="none" stroke="#00f" stroke-width=".25"/>
<path d="M181.7 104.2h2.5M191.9 104.2h2.5" fill="none" stroke="#f00" stroke-width=".25"/>
<path d="M217.3 58.5v50.8" fill="none" stroke="#00f" stroke-width=".76"/>
<circle cx="217.3" cy="109.3" r=".38" fill="#00f"/>
<path d="M217.3 58.5h13.7" fill="none" stroke="#00f" stroke-width=".76"/>
<circle cx="231" cy="58.5" r=".38" fill="#00f"/>
<path d="M231 58.5l1.5 2.5" fill="none" stroke="#00f" stroke-width=".76"/>
<circle cx="232.5" cy="61" r=".38" fill="#00f"/>
<path d="M232.5 61l2.5 1" fill="none" stroke="#00f" stroke-width=".76"/>
<circle cx="235" cy="62" r=".38" fill="#00f"/>
<path d="M217.3 109.3h13.9" fill="none" stroke="#00f" stroke-width=".76"/>
<circle cx="231.2" cy="109.3" r=".38" fill="#00f"/>
<path d="M232.5 106.7l-1.3 2.6" fill="none" stroke="#00f" stroke-width=".76"/>
<circle cx="232.5" cy="106.7" r=".38" fill="#00f"/>
<path d="M235 105.5l-2.5 1.2" fill="none" stroke="#00f" stroke-width=".76"/>
<circle cx="235" cy="105.5" r=".38" fill="#00f"/>
<path d="M235 62v43.5" fill="none" stroke="#00f" stroke-width=".76"/>
<circle cx="235" cy="105.5" r=".38" fill="#00f"/>
<path d="M217.3 58.5v50.8" fill="none" stroke="#00f" stroke-width=".76"/>
<circle cx="217.3" cy="109.3" r=".38" fill="#00f"/>
<path d="M217.3 58.5h13.7" fill="none" stroke="#00f" stroke-width=".76"/>
<circle cx="231" cy="58.5" r=".38" fill="#00f"/>
<path d="M231 58.5l1.5 2.5" fill="none" stroke="#00f" stroke-width=".76"/>
<circle cx="232.5" cy="61" r=".38" fill="#00f"/>
<path d="M232.5 61l2.5 1" fill="none" stroke="#00f" stroke-width=".76"/>
<circle cx="235" cy="62" r=".38" fill="#00f"/>
<path d="M217.3 109.3h13.9" fill="none" stroke="#00f" stroke-width=".76"/>
<circle cx="231.2" cy="109.3" r=".38" fill="#00f"/>
<path d="M232.5 106.7l-1.3 2.6" fill="none" stroke="#00f" stroke-width=".76"/>
<circle cx="232.5" cy="106.7" r=".38" fill="#00f"/>
<path d="M235 105.5l-2.5 1.2" fill="none" stroke="#00f" stroke-width=".76"/>
<circle cx="235" cy="105.5" r=".38" fill="#00f"/>
<path d="M235 62v43.5" fill="none" stroke="#00f" stroke-width=".76"/>
<circle cx="235" cy="105.5" r=".38" fill="#00f"/>
<g fill="none" stroke="#f00" stroke-width=".25">
<path d="M224.9 50.8v7.7M227.4 50.8v7.7M209.6 61h7.7M209.6 63.5h7.7M209.6 66.1h7.7M209.6 68.6h7.7M209.6 71.2h7.7M209.6 73.7h7.7M209.6 76.2h7.7M209.6 78.8h7.7M209.6 81.3h7.7M209.6 83.9h7.7"/>
<path d="M209.6 86.4h7.7M209.6 88.9h7.7M209.6 91.5h7.7M209.6 94h7.7M209.6 96.6h7.7M209.6 99.1h7.7M235 91.5h7.7M235 94h7.7M209.6 101.6h7.7M209.6 104.2h7.7M209.6 106.7h7.7"/>
</g>
<path d="M208.9 93.3l1.5 1.5M210.4 93.3l-1.6 1.5" fill="none" stroke="#804000" stroke-width=".21"/>
<circle cx="158.8" cy="99.1" r=".49" fill="#f0f"/>
<circle cx="158.8" cy="99.1" r=".49" fill="none" stroke="#f0f" stroke-width=".25"/>
<circle cx="207.1" cy="71.1" r=".49" fill="#f0f"/>
<circle cx="207.1" cy="71.1" r=".49" fill="none" stroke="#f0f" stroke-width=".25"/>
<circle cx="207.1" cy="86.4" r=".49" fill="#f0f"/>
<circle cx="207.1" cy="86.4" r=".49" fill="none" stroke="#f0f" stroke-width=".25"/>
<circle cx="207.1" cy="78.8" r=".49" fill="#f0f"/>
<circle cx="207.1" cy="78.8" r=".49" fill="none" stroke="#f0f" stroke-width=".25"/>
<circle cx="207.1" cy="121.9" r=".49" fill="#f0f"/>
<circle cx="207.1" cy="121.9" r=".49" fill="none" stroke="#f0f" stroke-width=".25"/>
<circle cx="166.4" cy="96.5" r=".49" fill="#f0f"/>
<circle cx="166.4" cy="96.5" r=".49" fill="none" stroke="#f0f" stroke-width=".25"/>
<circle cx="166.4" cy="76.2" r=".49" fill="#f0f"/>
<circle cx="166.4" cy="76.2" r=".49" fill="none" stroke="#f0f" stroke-width=".25"/>
<circle cx="196.9" cy="106.7" r=".49" fill="#f0f"/>
<circle cx="196.9" cy="106.7" r=".49" fill="none" stroke="#f0f" stroke-width=".25"/>
<circle cx="227.4" cy="50.8" r=".49" fill="#f0f"/>
<circle cx="227.4" cy="50.8" r=".49" fill="none" stroke="#f0f" stroke-width=".25"/>
<circle cx="245.2" cy="94" r=".49" fill="#f0f"/>
<circle cx="245.2" cy="94" r=".49" fill="none" stroke="#f0f" stroke-width=".25"/>
<circle cx="245.2" cy="91.5" r=".49" fill="#f0f"/>
<circle cx="245.2" cy="91.5" r=".49" fill="none" stroke="#f0f" stroke-width=".25"/>
<circle cx="207.1" cy="101.6" r=".49" fill="#f0f"/>
<circle cx="207.1" cy="101.6" r=".49" fill="none" stroke="#f0f" stroke-width=".25"/>
<text font-size="5.1" x="199.5" y="52.6">HDMI</text>
<g font-size="2.3" fill="#f00">
<text x="53.9" y="47.8">HDMI_D2P</text>
<text x="94.6" y="47.8">HDMI_D2P</text>
<text x="53.9" y="52.9">HDMI_D2N</text>
<text x="94.6" y="52.9">HDMI_D2N</text>
<text x="53.9" y="63">HDMI_D1P</text>
<text x="94.6" y="63">HDMI_D1P</text>
<text x="173.8" y="61.6">[6]</text>
<text x="173.8" y="64.1">[6]</text>
<text x="178.1" y="61.6">HDMI_D2P</text>
<text x="178.1" y="64.1">HDMI_D2N</text>
<text x="53.9" y="68.1">HDMI_D1N</text>
<text x="94.6" y="68.1">HDMI_D1N</text>
<text x="173.8" y="69.2">[6]</text>
<text x="173.8" y="71.7">[6]</text>
<text x="178.1" y="69.2">HDMI_D1P</text>
<text x="178.1" y="71.7">HDMI_D1N</text>
<text x="173.8" y="76.8">[6]</text>
<text x="178.1" y="76.8">HDMI_D0P</text>
<text x="173.8" y="79.3">[6]</text>
<text x="178.1" y="79.3">HDMI_D0N</text>
<text x="173.8" y="84.4">[6]</text>
<text x="173.8" y="87">[6]</text>
<text x="178.1" y="84.4">HDMI_CKP</text>
<text x="178.1" y="87">HDMI_CKN</text>
<text x="180.4" y="92">[6]</text>
<text x="184.7" y="92">HCEC</text>
<text x="52.7" y="101.1">HDMI_D0P</text>
<text x="93.3" y="101.1">HDMI_D0P</text>
<text x="137.2" y="97.1">[6]</text>
<text x="137.2" y="99.7">[6]</text>
<text x="141.6" y="97.1">HSCL</text>
<text x="141.6" y="99.7">HSDA</text>
<text x="52.7" y="106.2">HDMI_D0N</text>
<text x="93.3" y="106.2">HDMI_D0N</text>
<text x="156.3" y="107.3">[6]</text>
<text x="160.6" y="107.3">HHPD</text>
<text x="52.7" y="116.4">HDMI_CKP</text>
<text x="93.3" y="116.4">HDMI_CKP</text>
<text x="52.7" y="121.5">HDMI_CKN</text>
<text x="93.3" y="121.5">HDMI_CKN</text>
</g>
<g font-size="2.3" fill="#000080">
<text x="73" y="44.3">U8</text>
<text x="218.5" y="58.3">J2</text>
<text x="71.2" y="78.3">0524P/0524PA</text>
<text x="159.8" y="83.7">R47</text>
<text x="167.7" y="83.4">R48</text>
<text x="159.8" y="87.7">2K2</text>
<text x="167.7" y="87.7">2K2</text>
<text x="71.7" y="97.6">U9</text>
<text x="186.8" y="101.2">D3</text>
<text x="184.2" y="107.5">IN4148</text>
<text x="193.1" y="103.7">R49</text>
<text x="202" y="103.7">1K</text>
<text x="199.5" y="111.3">R50</text>
<text x="199.5" y="113.9">10K</text>
<text x="213.4" y="112.6">HDMI_HDAX21-TYPE-A</text>
<text x="69.9" y="131.7">0524P/0524PA</text>
</g>
<g font-size="2.3">
<text x="68.2" y="48.3">1</text>
<text x="68.2" y="53.3">2</text>
<text x="88.2" y="53.3">7</text>
<text x="88.2" y="48.3">8</text>
<text x="68.2" y="58.4">9</text>
<text x="224.8" y="56.7" transform="rotate(-90 224.8 56.7)">G1</text>
<text x="227.4" y="56.7" transform="rotate(-90 227.4 56.7)">G2</text>
<text x="68.2" y="63.5">3</text>
<text x="88.2" y="63.5">6</text>
<text x="214.2" y="61">1</text>
<text x="214.2" y="63.5">2</text>
<text x="68.2" y="68.6">4</text>
<text x="88.2" y="68.6">5</text>
<text x="163.9" y="70.7">DC_5V</text>
<text x="214.2" y="66">3</text>
<text x="214.2" y="68.6">4</text>
<text x="214.2" y="71.1">5</text>
<text x="214.2" y="73.7">6</text>
<text x="214.2" y="76.2">7</text>
<text x="43.3" y="78.3">GND</text>
<text x="212.9" y="83.8">10</text>
<text x="214.2" y="78.7">8</text>
<text x="214.2" y="81.3">9</text>
<text x="212.9" y="86.4">11</text>
<text x="212.9" y="88.9">12</text>
<text x="212.9" y="91.4">13</text>
<text x="212.9" y="94">14</text>
<text x="236.8" y="94">G3</text>
<text x="236.8" y="91.4">G4</text>
<text x="66.9" y="101.6">1</text>
<text x="86.9" y="101.6">8</text>
<text x="212.9" y="96.5">15</text>
<text x="212.9" y="99.1">16</text>
<text x="212.9" y="101.6">17</text>
<text x="66.9" y="106.7">2</text>
<text x="86.9" y="106.7">7</text>
<text x="167.5" y="104.7">DC_5V</text>
<text x="212.9" y="104.1">18</text>
<text x="212.9" y="106.7">19</text>
<text x="66.9" y="111.8">9</text>
<text x="66.9" y="116.8">3</text>
<text x="86.9" y="116.8">6</text>
<text x="66.9" y="121.9">4</text>
<text x="86.9" y="121.9">5</text>
<text x="42" y="129.1">GND</text>
<text x="204.6" y="130.4">GND</text>
<text x="242.7" y="127.8">GND</text>
<text x="202" y="190.1">Title</text>
<text x="202" y="197.7">Size</text>
<text x="212.2" y="197.7">Document Number</text>
<text x="212.2" y="192.6">A10_HDMI</text>
<text x="285.8" y="197.7">Rev</text>
<text x="204.6" y="200.2">A4</text>
<text x="212.2" y="200.2">&lt;Doc&gt;</text>
<text x="288.4" y="200.2">V1.0</text>
<text x="202" y="205.3">Date:</text>
<text x="215.2" y="205.3">Monday, January 28, 2013</text>
<text x="252.8" y="205.3">Sheet</text>
<text x="265.5" y="205.3">10</text>
<text x="273.1" y="205.3">of</text>
<text x="280.8" y="205.3">14</text>
</g>
<g font-size="2.3" fill="#004080">
<text x="218.5" y="62.1">TX2+</text>
<text x="218.5" y="64.6">TX2_shield</text>
<text x="225.9" y="62.8" transform="rotate(-90 225.9 62.8)">G1</text>
<text x="228.5" y="62.8" transform="rotate(-90 228.5 62.8)">G2</text>
<text x="218.5" y="67.1">TX2-</text>
<text x="218.5" y="69.7">TX1+</text>
<text x="218.5" y="72.2">TX1_shield</text>
<text x="218.5" y="74.8">TX1-</text>
<text x="218.5" y="77.3">TX0+</text>
<text x="218.5" y="79.8">TX0_shield</text>
<text x="218.5" y="82.4">TX0-</text>
<text x="218.5" y="84.9">TXC+</text>
<text x="218.5" y="87.5">TXC_shield</text>
<text x="218.5" y="90">TXC-</text>
<text x="218.5" y="92.5">CEC</text>
<text x="218.5" y="95.1">NC</text>
<text x="230.7" y="95.1">G3</text>
<text x="230.7" y="92.5">G4</text>
<text x="218.5" y="97.6">SCL</text>
<text x="218.5" y="100.2">SDA</text>
<text x="218.5" y="102.7">GND</text>
<text x="218.5" y="105.2">5V</text>
<text x="218.5" y="107.8">HPD</text>
</g>
<g font-size="1.8">
<text x="31.8" y="1.9">5</text>
<text x="90.1" y="1.9">4</text>
<text x="148.5" y="1.9">3</text>
<text x="206.9" y="1.9">2</text>
<text x="265.3" y="1.9">1</text>
<text x=".7" y="29.8">D</text>
<text x="295.1" y="29.8">D</text>
<text x=".7" y="80.9">C</text>
<text x="295.1" y="80.9">C</text>
<text x=".7" y="132.1">B</text>
<text x="295.1" y="132.1">B</text>
<text x=".7" y="183.3">A</text>
<text x="295.1" y="183.3">A</text>
<text x="31.8" y="209.2">5</text>
<text x="90.1" y="209.2">4</text>
<text x="148.5" y="209.2">3</text>
<text x="206.9" y="209.2">2</text>
<text x="265.3" y="209.2">1</text>
</g>
</svg>
